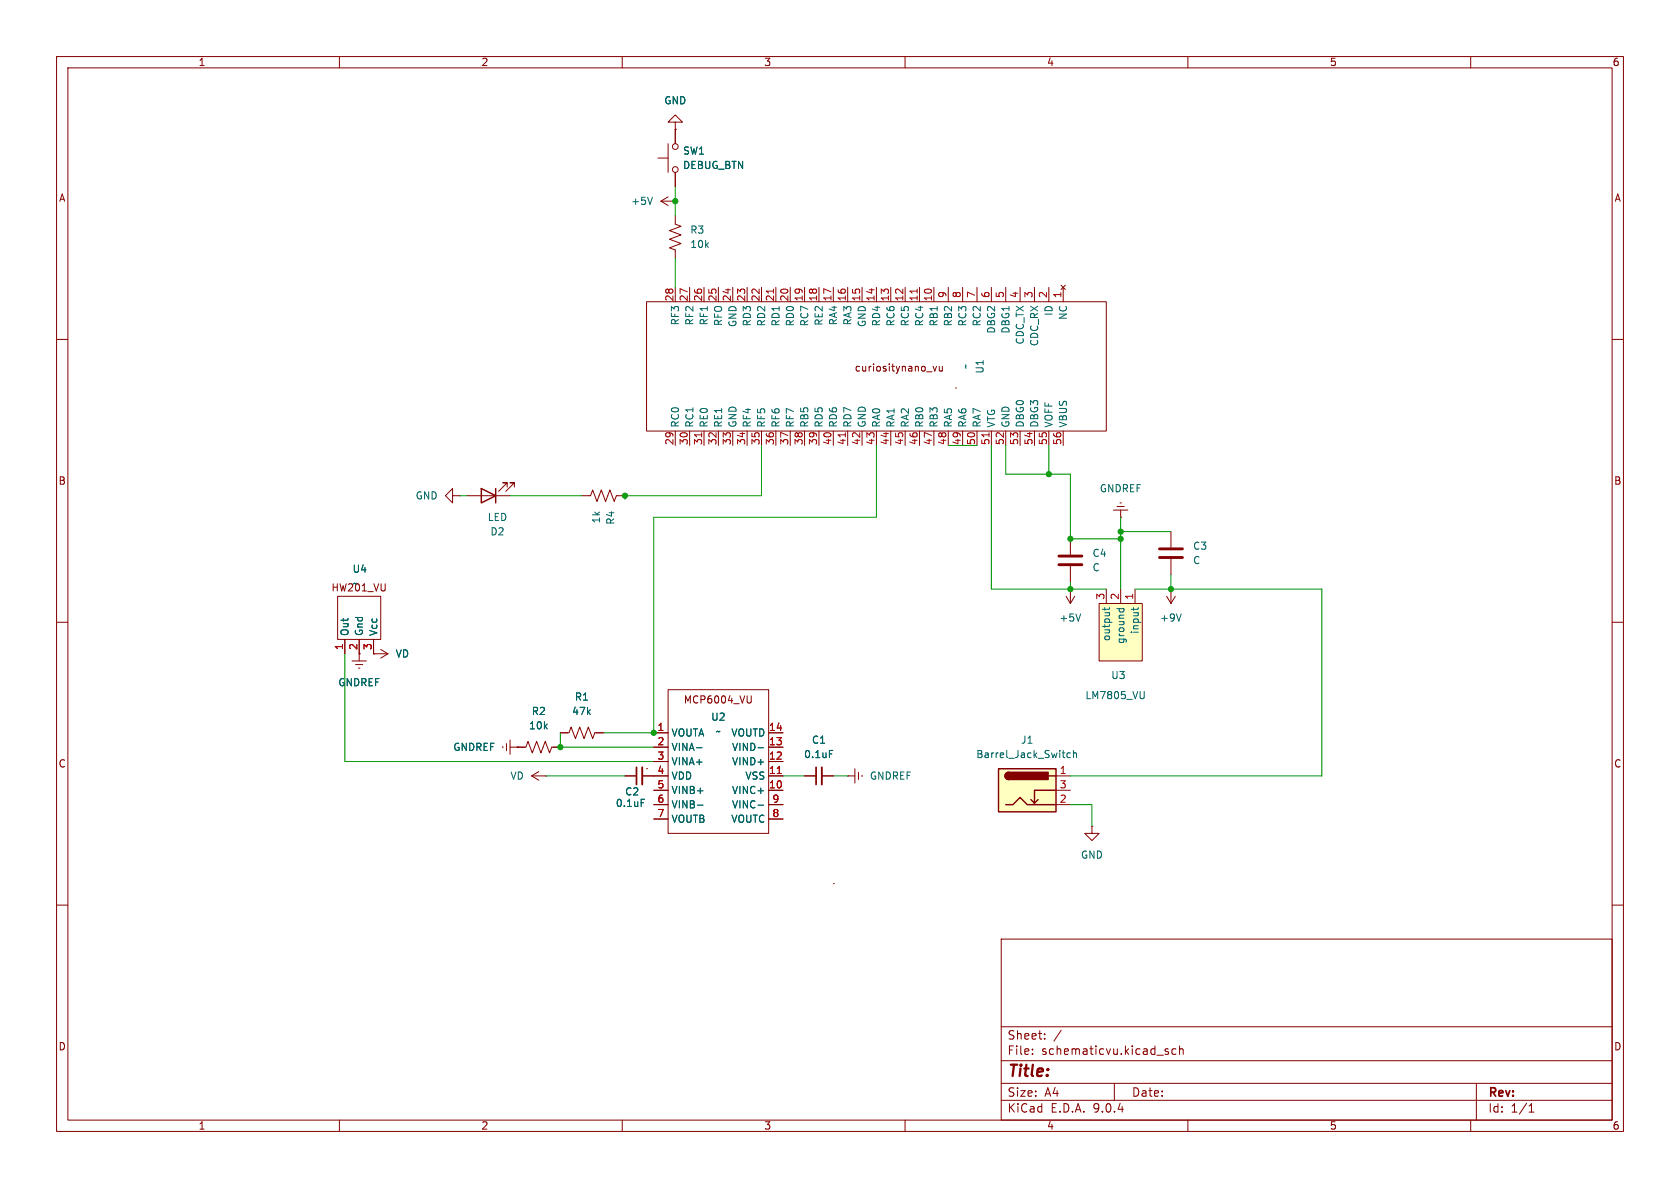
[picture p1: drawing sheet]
<svg xmlns="http://www.w3.org/2000/svg" width="297mm" height="210mm" viewBox="0 0 297 210" stroke-linecap="round" stroke-linejoin="round" font-family="sans-serif">
<g fill="none" stroke="#840000" stroke-width=".18">
<path d="M10 10h277v190h-277zM12 12h273v186h-273zM60 10v2M110 10v2M160 10v2M210 10v2M260 10v2M10 60h2M285 60h2M10 110h2M285 110h2M10 160h2"/>
<path d="M177 166h108v32h-108zM285 160h2M60 198v2M110 198v2M160 198v2M177 194.5h108M177 191.5h108M177 187.5h108M177 181.5h108M182.5 186.3v.1M182.5 185.5v.1M184.7 183.6v.1"/>
<path d="M184.7 182.8v.1M187.6 182.1l-1.3 2M197 191.5v3M206 185.8l.5 .2 .1 .1-.1 .2-.4 .1M206 185.5h.5M207.9 185.5l-.4-.1-.3 .3v.4l.1 .2h.6M208.5 185.5l.2-.1 .4 .1 .1 .9M208.5 184.9v1.5M210 198v2M260 198v2M261 191.5v6.5M270.3 196.6h.9"/>
<path d="M270.3 195.5l.4-.4v1.5"/>
</g>
<path d="M194.3 106.7h7.6v10.1h-7.6z" fill="#ffffc2"/>
<g fill="none" stroke="#840000" stroke-width=".18">
<path d="M102.9 87.6h1.5l.4-1 .7 2 .8-2 .8 2 .7-2 .8 2 .4-1h1.5M194.3 106.7h7.6v10.1h-7.6zM195.6 104.1v2.6M198.1 104.1v2.6M200.7 104.1v2.6M114.3 135.9h.1M115.6 129.5h2.5M115.6 132.1h2.5M115.6 134.6h2.5M115.6 137.2h2.5M115.6 139.7h2.5M118.1 121.9h17.8v25.4h-17.8z"/>
<path d="M132.8 123v1l-.2 .3M135.9 129.5h2.5M135.9 132.1h2.5M135.9 134.6h2.5M135.9 137.2h2.5M135.9 139.7h2.5M149.9 137.2h.1M149.9 137.2h1.2M151.1 135.9v2.5M151.8 136.5v1.3M152.4 137v.3M115.6 142.2h2.5"/>
<path d="M115.6 144.8h2.5M135.9 142.2h2.5M135.9 144.8h2.5M147.3 156.2h.1"/>
</g>
<path d="M195.3 107.4v.5M196.2 107.4l-.2 .3h-1.1M197.4 107.6h1.3M197.9 107.6v.4M198.6 107.6l.1 .4M200.4 107.4v.5M201.2 107.4l-.1 .3h-1.1M123.1 132.2h1M134 132.2h1M202.3 122.2v1.1l-.3 .2M123.3 142.3h1M134 142.3h1" fill="none" stroke="#006464" stroke-width=".18"/>
<path d="M137.4 136.7h.7" fill="none" stroke="#a90000" stroke-width=".18"/>
<path d="M176.5 135.9h10.2v7.6h-10.2z" fill="#ffffc2"/>
<path d="M85.1 86.4l2.5 1.2-2.5 1.3zM87.6 86.4v2.5M176.5 135.9h10.2v7.6h-10.2zM178.3 136.5a.64 .64 0 0 0-.6 .7 .64 .64 0 0 0 .6 .6M185.4 137.2h1.3M186.7 139.7h-3.8v2.3l-.7-.6M177.8 142.2h1.3l1.2-1.2 1.3 1.2h5.1M183.5 141.4l-.6 .6" fill="none" stroke="#840000" stroke-width=".25"/>
<g fill="#840000" stroke="#840000" stroke-width=".25">
<path d="M177.9 136.7l.4-.2v1.3a.63 .63 0 0 1-.6-.4 .63 .63 0 0 1 .2-.7z"/>
<path d="M178.3 136.5h7v1.3h-7z"/>
</g>
<g fill="none" stroke="#840000" stroke-width=".18">
<path d="M116.3 27.9h1.8M116.8 35.6l1.3 .7M116.8 35.6h2.6M118.1 34.8l-1.3 .8M118.1 25.4v5.1M119.4 35.6h.1M119.4 38.1v1.5l1 .4-2 .8 2 .7-2 .8 2 .8-2 .7 1 .4v1.5M119.4 21.6h1.2l-1.2-1.3-1.3 1.3h1.3v1.3M119.4 22.9h.1M119.4 22.9v2.5M119.4 30.5v2.5M114.3 53.3h81.3v22.9h-81.3z"/>
<path d="M119.4 50.8v2.5M121.9 50.8v2.5M124.5 50.8v2.5M127 50.8v2.5M129.5 50.8v2.5M132.1 50.8v2.5M134.6 50.8v2.5M137.2 50.8v2.5M139.7 50.8v2.5M142.2 50.8v2.5M144.8 50.8v2.5M147.3 50.8v2.5"/>
<path d="M149.9 50.8v2.5M152.4 50.8v2.5M154.9 50.8v2.5M157.5 50.8v2.5M160 50.8v2.5M162.6 50.8v2.5M165.1 50.8v2.5M167.6 50.8v2.5M170.2 50.8v2.5M172.7 50.8v2.5M175.3 50.8v2.5M177.8 50.8v2.5"/>
<path d="M180.3 50.8v2.5M182.9 50.8v2.5M185.4 50.8v2.5M187.6 50.4l.7 .8M188 50.8v2.5M188.3 50.4l-.7 .8M119.4 76.2v2.5M121.9 76.2v2.5M124.5 76.2v2.5M127 76.2v2.5M129.5 76.2v2.5M132.1 76.2v2.5"/>
<path d="M134.6 76.2v2.5M137.2 76.2v2.5M139.7 76.2v2.5M142.2 76.2v2.5M144.8 76.2v2.5M147.3 76.2v2.5M149.9 76.2v2.5M152.4 76.2v2.5M154.9 76.2v2.5M157.5 76.2v2.5M160 76.2v2.5M162.6 76.2v2.5"/>
<path d="M165 64.8l.3 .8 .3-.8M165.1 76.2v2.5M166 64.8l.1 .7 .3 .1 .2-.1M166.6 64.8v.8M167.6 76.2v2.5M168.9 68.6h.1M170.2 76.2v2.5M172.7 76.2v2.5M175.3 76.2v2.5M177.8 76.2v2.5M180.3 76.2v2.5M182.9 76.2v2.5"/>
<path d="M185.4 76.2v2.5M188 76.2v2.5M80 87.6v-1.2l-1.3 1.2 1.3 1.3v-1.3h1.3M81.3 87.6h.1M82.5 87.6h7.7M89.7 86.1v-.8h-.8h.8l-1.6 1.6M90.9 86.1v-.8h-.7h.7l-1.5 1.6M189.2 95.3v2.7M196.8 90.2h2.6M197.5 89.5h1.3M198 88.9h.2M198.1 91.4h.1"/>
<path d="M198.1 90.2v1.2M207 94v2.8M207 98.8v2.8M59.7 105.4h7.6v7.6h-7.6zM61 113v2.6M62.2 116.8h2.6M62.9 117.5h1.2M63.4 118.1h.2M63.5 113v3.8M66 115.6h.1M66 115.6h2.6M66 113v2.6"/>
<path d="M67.3 114.8l1.3 .8M68.6 115.6l-1.3 .7M188.5 105.4l.7 1.3M189.2 104.1h.1M189.2 100.1v2.8M189.2 104.1v2.6M190 105.4l-.8 1.3M206.2 105.4l.8 1.3M207 104.1h.1M207 104.1v2.6M207.8 105.4l-.8 1.3M88.9 132v.2"/>
<path d="M89.5 131.4v1.3M90.2 132.1h2.8l.3-1 .8 2 .8-2 .7 2 .8-2 .8 2 .3-1h1.6M90.2 130.8v2.6M91.4 132.1h.1M94 137.2h2.5M94 137.2l1.2 .7M95.2 136.4l-1.2 .8M96.5 137.2h.1M99.1 129.5h1.5l.4-1 .7 2.1 .8-2.1 .8 2.1 .7-2.1 .8 2.1 .4-1.1h1.5M110.5 137.2h2M113.5 137.2h4.6M115.6 139.7h2.5"/>
<path d="M115.6 132.1h2.5M115.6 129.5h2.5M115.6 134.6h2.5M135.9 137.2h2.5M135.9 139.7h2.5M135.9 132.1h2.5M135.9 129.5h2.5M135.9 134.6h2.5M142.2 137.2h2.1M145.3 137.2h2M186.7 137.2h2.5M186.7 139.7h2.5"/>
<path d="M115.6 142.2h2.5M115.6 144.8h2.5M135.9 142.2h2.5M135.9 144.8h2.5M186.7 142.2h2.5M193 146.1v1.2h1.3l-1.3 1.3-1.2-1.3h1.2M193 146.1h.1"/>
<circle cx="119.4" cy="30" r=".51"/>
<circle cx="119.4" cy="25.9" r=".51"/>
</g>
<path d="M115.3 34.9l-.4 1.2M191 108.5l-.4 1.3M208.8 108.5l-.4 1.3M123.1 132.2h1M134 132.2h1M146.6 132.7h.6M189.2 133.1h-.3l-.3 .2 .1 .6h.5M189.8 133.2l.2-.1h.3v.8M189.8 132.7v1.2M113.4 141.3h.6M123.3 142.3h1M134 142.3h1" fill="none" stroke="#006464" stroke-width=".18"/>
<path d="M112.5 135.6v3.1M144.3 135.6v3.1" fill="none" stroke="#840000" stroke-width=".3"/>
<path d="M113.5 135.6v3.1M145.3 135.6v3.1" fill="none" stroke="#840000" stroke-width=".33"/>
<path d="M187.2 98.3h4.1M187.2 99.8h4.1M205 97h4M205 98.6h4" fill="none" stroke="#840000" stroke-width=".51"/>
<path d="M136.7 51.1v.7M162.1 51.1v.7M124 76.5v.7M149.4 76.5v.7M174.8 76.5v.7M137.4 136.7h.7" fill="none" stroke="#a90000" stroke-width=".18"/>
<g fill="none" stroke="#009600" stroke-width=".18">
<path d="M119.4 33v5.1M119.4 45.7v5.1M134.6 78.7v8.9h-24.1v.7M154.9 78.7v12.7h-39.3v38.1h-8.9M167.6 78.7h5.1M175.3 78.7v25.4h20.3M177.8 78.7v5.1h11.4v11.5h8.9M185.4 78.7v5.1M81.3 87.6h1.2M90.2 87.6h12.7M198.1 91.4v12.7M198.1 94h8.9"/>
<path d="M61 115.6v19h54.6M189.2 102.9v1.2M200.7 104.1h33v33.1h-44.5M207 101.6v2.5M96.5 137.2h14M99.1 129.5v2.6h16.5M138.4 137.2h3.8M147.3 137.2h2.6M189.2 142.2h3.8v3.9"/>
</g>
<g fill="#009600" stroke="#009600" stroke-width=".18">
<circle cx="189.2" cy="104.1" r=".46"/>
<circle cx="185.4" cy="83.8" r=".46"/>
<circle cx="207" cy="104.1" r=".46"/>
<circle cx="198.1" cy="94" r=".46"/>
<circle cx="198.1" cy="95.3" r=".46"/>
<circle cx="119.4" cy="35.6" r=".46"/>
<circle cx="110.5" cy="87.6" r=".46"/>
<circle cx="99.1" cy="132.1" r=".46"/>
<circle cx="115.6" cy="129.5" r=".46"/>
<circle cx="189.2" cy="95.3" r=".46"/>
</g>
<text font-size="2.8" fill="#840000" x="178" y="190.9">Title:</text>
<g font-size="2.1" fill="#840000">
<text x="178" y="184">Sheet:</text>
<text x="178" y="186.7">File:</text>
<text x="184.1" y="186.7">schematicvu.kicad_sch</text>
<text x="178" y="196.9">KiCad</text>
<text x="178" y="194.1">Size:</text>
<text x="184.7" y="194.1">A4</text>
<text x="185.7" y="196.9">E.D.A.</text>
<text x="193.3" y="196.9">9.0.4</text>
<text x="200" y="194.1">Date:</text>
<text x="263" y="194.3">Rev:</text>
<text x="263" y="196.9">Id:</text>
<text x="267.1" y="196.9">1/1</text>
</g>
<g font-size="1.8" fill="#840000">
<text x="35" y="11.9">1</text>
<text x="85" y="11.9">2</text>
<text x="135" y="11.9">3</text>
<text x="185" y="11.9">4</text>
<text x="235" y="11.9">5</text>
<text x="285" y="11.9">6</text>
<text x="10.3" y="35.9">A</text>
<text x="285.3" y="35.9">A</text>
<text x="151" y="65.9">curiositynano_vu</text>
<text x="10.3" y="85.9">B</text>
<text x="285.3" y="85.9">B</text>
<text x="58.5" y="104.7">HW201_VU</text>
<text x="120.8" y="124.6">MCP6004_VU</text>
<text x="10.3" y="135.9">C</text>
<text x="285.3" y="135.9">C</text>
<text x="10.3" y="185.9">D</text>
<text x="285.3" y="185.9">D</text>
<text x="35" y="199.9">1</text>
<text x="85" y="199.9">2</text>
<text x="135" y="199.9">3</text>
<text x="185" y="199.9">4</text>
<text x="235" y="199.9">5</text>
<text x="285" y="199.9">6</text>
</g>
<g font-size="1.8" fill="#006464">
<text x="117.3" y="18.6">GND</text>
<text x="120.7" y="27.5">SW1</text>
<text x="120.7" y="30.1">DEBUG_BTN</text>
<text x="111.5" y="36.4">+5V</text>
<text x="121.9" y="41.5">R3</text>
<text x="121.9" y="44">10k</text>
<text x="120.2" y="57.6" transform="rotate(-90 120.2 57.6)">RF3</text>
<text x="122.8" y="57.6" transform="rotate(-90 122.8 57.6)">RF2</text>
<text x="125.3" y="57.6" transform="rotate(-90 125.3 57.6)">RF1</text>
<text x="127.9" y="57.7" transform="rotate(-90 127.9 57.7)">RFO</text>
<text x="130.4" y="57.9" transform="rotate(-90 130.4 57.9)">GND</text>
<text x="132.9" y="57.8" transform="rotate(-90 132.9 57.8)">RD3</text>
<text x="135.5" y="57.8" transform="rotate(-90 135.5 57.8)">RD2</text>
<text x="138" y="57.8" transform="rotate(-90 138 57.8)">RD1</text>
<text x="140.6" y="57.8" transform="rotate(-90 140.6 57.8)">RD0</text>
<text x="143.1" y="57.8" transform="rotate(-90 143.1 57.8)">RC7</text>
<text x="145.6" y="57.7" transform="rotate(-90 145.6 57.7)">RE2</text>
<text x="148.2" y="57.6" transform="rotate(-90 148.2 57.6)">RA4</text>
<text x="150.7" y="57.6" transform="rotate(-90 150.7 57.6)">RA3</text>
<text x="153.3" y="57.9" transform="rotate(-90 153.3 57.9)">GND</text>
<text x="155.8" y="57.8" transform="rotate(-90 155.8 57.8)">RD4</text>
<text x="158.3" y="57.8" transform="rotate(-90 158.3 57.8)">RC6</text>
<text x="160.9" y="57.8" transform="rotate(-90 160.9 57.8)">RC5</text>
<text x="163.4" y="57.8" transform="rotate(-90 163.4 57.8)">RC4</text>
<text x="166" y="57.8" transform="rotate(-90 166 57.8)">RB1</text>
<text x="168.5" y="57.8" transform="rotate(-90 168.5 57.8)">RB2</text>
<text x="171" y="57.8" transform="rotate(-90 171 57.8)">RC3</text>
<text x="173.6" y="57.8" transform="rotate(-90 173.6 57.8)">RC2</text>
<text x="176.1" y="59.1" transform="rotate(-90 176.1 59.1)">DBG2</text>
<text x="178.7" y="59.1" transform="rotate(-90 178.7 59.1)">DBG1</text>
<text x="186.3" y="55.9" transform="rotate(-90 186.3 55.9)">ID</text>
<text x="188.8" y="56.7" transform="rotate(-90 188.8 56.7)">NC</text>
<text x="171.6" y="65.3" transform="rotate(-90 171.6 65.3)">~</text>
<text x="181.2" y="61" transform="rotate(-90 181.2 61)">CDC_TX</text>
<text x="183.7" y="61.3" transform="rotate(-90 183.7 61.3)">CDC_RX</text>
<text x="174.1" y="66.1" transform="rotate(-90 174.1 66.1)">U1</text>
<text x="120.2" y="75.7" transform="rotate(-90 120.2 75.7)">RC0</text>
<text x="122.8" y="75.7" transform="rotate(-90 122.8 75.7)">RC1</text>
<text x="125.3" y="75.7" transform="rotate(-90 125.3 75.7)">RE0</text>
<text x="127.9" y="75.7" transform="rotate(-90 127.9 75.7)">RE1</text>
<text x="130.4" y="75.7" transform="rotate(-90 130.4 75.7)">GND</text>
<text x="132.9" y="75.7" transform="rotate(-90 132.9 75.7)">RF4</text>
<text x="135.5" y="75.7" transform="rotate(-90 135.5 75.7)">RF5</text>
<text x="138" y="75.7" transform="rotate(-90 138 75.7)">RF6</text>
<text x="140.6" y="75.7" transform="rotate(-90 140.6 75.7)">RF7</text>
<text x="143.1" y="75.7" transform="rotate(-90 143.1 75.7)">RB5</text>
<text x="145.6" y="75.7" transform="rotate(-90 145.6 75.7)">RD5</text>
<text x="148.2" y="75.7" transform="rotate(-90 148.2 75.7)">RD6</text>
<text x="150.7" y="75.7" transform="rotate(-90 150.7 75.7)">RD7</text>
<text x="153.3" y="75.7" transform="rotate(-90 153.3 75.7)">GND</text>
<text x="155.8" y="75.7" transform="rotate(-90 155.8 75.7)">RA0</text>
<text x="158.3" y="75.7" transform="rotate(-90 158.3 75.7)">RA1</text>
<text x="160.9" y="75.7" transform="rotate(-90 160.9 75.7)">RA2</text>
<text x="163.4" y="75.7" transform="rotate(-90 163.4 75.7)">RB0</text>
<text x="166" y="75.7" transform="rotate(-90 166 75.7)">RB3</text>
<text x="168.5" y="75.7" transform="rotate(-90 168.5 75.7)">RA5</text>
<text x="171" y="75.7" transform="rotate(-90 171 75.7)">RA6</text>
<text x="173.6" y="75.7" transform="rotate(-90 173.6 75.7)">RA7</text>
<text x="176.1" y="75.7" transform="rotate(-90 176.1 75.7)">VTG</text>
<text x="178.7" y="75.7" transform="rotate(-90 178.7 75.7)">GND</text>
<text x="181.2" y="75.7" transform="rotate(-90 181.2 75.7)">DBG0</text>
<text x="183.7" y="75.7" transform="rotate(-90 183.7 75.7)">DBG3</text>
<text x="186.3" y="75.7" transform="rotate(-90 186.3 75.7)">VOFF</text>
<text x="188.8" y="75.7" transform="rotate(-90 188.8 75.7)">VBUS</text>
<text x="73.4" y="88.5">GND</text>
<text x="194.3" y="87.2">GNDREF</text>
<text x="86.1" y="92.3">LED</text>
<text x="86.6" y="94.8">D2</text>
<text x="106.3" y="92.6" transform="rotate(-90 106.3 92.6)">1k</text>
<text x="108.8" y="92.9" transform="rotate(-90 108.8 92.9)">R4</text>
<text x="62.2" y="101.4">U4</text>
<text x="193" y="98.7">C4</text>
<text x="193" y="101.2">C</text>
<text x="210.8" y="97.4">C3</text>
<text x="210.8" y="99.9">C</text>
<text x="62.2" y="104">~</text>
<text x="61.8" y="112.5" transform="rotate(-90 61.8 112.5)">Out</text>
<text x="64.4" y="112.5" transform="rotate(-90 64.4 112.5)">Gnd</text>
<text x="66.9" y="112.5" transform="rotate(-90 66.9 112.5)">Vcc</text>
<text x="187.2" y="110.1">+5V</text>
<text x="196.4" y="113.4" transform="rotate(-90 196.4 113.4)">output</text>
<text x="199" y="113.9" transform="rotate(-90 199 113.9)">ground</text>
<text x="201.5" y="112.2" transform="rotate(-90 201.5 112.2)">input</text>
<text x="205" y="110.1">+9V</text>
<text x="69.9" y="116.4">VD</text>
<text x="59.7" y="121.5">GNDREF</text>
<text x="101.5" y="124.1">R1</text>
<text x="191.8" y="123.8">LM7805_VU</text>
<text x="196.4" y="120.2">U3</text>
<text x="93.4" y="129.1">10k</text>
<text x="93.9" y="126.6">R2</text>
<text x="101" y="126.6">47k</text>
<text x="118.6" y="130.4">VOUTA</text>
<text x="125.6" y="127.6">U2</text>
<text x="126.4" y="130.1">~</text>
<text x="129.2" y="130.4">VOUTD</text>
<text x="143.4" y="131.7">C1</text>
<text x="180.4" y="131.7">J1</text>
<text x="80" y="132.9">GNDREF</text>
<text x="118.6" y="132.9">VINA-</text>
<text x="118.6" y="135.5">VINA+</text>
<text x="129.3" y="132.9">VIND-</text>
<text x="129.3" y="135.5">VIND+</text>
<text x="142.1" y="134.2">0.1uF</text>
<text x="172.5" y="134.2">Barrel_Jack_Switch</text>
<text x="90.1" y="138">VD</text>
<text x="108.8" y="142.8">0.1uF</text>
<text x="110.4" y="140.8">C2</text>
<text x="118.6" y="138">VDD</text>
<text x="118.6" y="140.6">VINB+</text>
<text x="118.6" y="143.1">VINB-</text>
<text x="129.3" y="140.6">VINC+</text>
<text x="129.3" y="143.1">VINC-</text>
<text x="131.7" y="138">VSS</text>
<text x="153.7" y="138">GNDREF</text>
<text x="118.6" y="145.6">VOUTB</text>
<text x="129.2" y="145.6">VOUTC</text>
<text x="191" y="152">GND</text>
</g>
<g font-size="1.8" fill="#a90000">
<text x="119.1" y="53.4" transform="rotate(-90 119.1 53.4)">28</text>
<text x="121.7" y="53.4" transform="rotate(-90 121.7 53.4)">27</text>
<text x="124.2" y="53.4" transform="rotate(-90 124.2 53.4)">26</text>
<text x="126.7" y="53.4" transform="rotate(-90 126.7 53.4)">25</text>
<text x="129.3" y="53.4" transform="rotate(-90 129.3 53.4)">24</text>
<text x="131.8" y="53.4" transform="rotate(-90 131.8 53.4)">23</text>
<text x="134.4" y="53.4" transform="rotate(-90 134.4 53.4)">22</text>
<text x="136.9" y="53.4" transform="rotate(-90 136.9 53.4)">21</text>
<text x="139.4" y="53.4" transform="rotate(-90 139.4 53.4)">20</text>
<text x="142" y="53.4" transform="rotate(-90 142 53.4)">19</text>
<text x="144.5" y="53.4" transform="rotate(-90 144.5 53.4)">18</text>
<text x="147.1" y="53.4" transform="rotate(-90 147.1 53.4)">17</text>
<text x="149.6" y="53.4" transform="rotate(-90 149.6 53.4)">16</text>
<text x="152.1" y="53.4" transform="rotate(-90 152.1 53.4)">15</text>
<text x="154.7" y="53.4" transform="rotate(-90 154.7 53.4)">14</text>
<text x="157.2" y="53.4" transform="rotate(-90 157.2 53.4)">13</text>
<text x="159.8" y="53.4" transform="rotate(-90 159.8 53.4)">12</text>
<text x="162.3" y="53.4" transform="rotate(-90 162.3 53.4)">11</text>
<text x="164.8" y="53.4" transform="rotate(-90 164.8 53.4)">10</text>
<text x="167.4" y="52.8" transform="rotate(-90 167.4 52.8)">9</text>
<text x="169.9" y="52.8" transform="rotate(-90 169.9 52.8)">8</text>
<text x="172.5" y="52.8" transform="rotate(-90 172.5 52.8)">7</text>
<text x="175" y="52.8" transform="rotate(-90 175 52.8)">6</text>
<text x="177.5" y="52.8" transform="rotate(-90 177.5 52.8)">5</text>
<text x="180.1" y="52.8" transform="rotate(-90 180.1 52.8)">4</text>
<text x="182.6" y="52.8" transform="rotate(-90 182.6 52.8)">3</text>
<text x="185.2" y="52.8" transform="rotate(-90 185.2 52.8)">2</text>
<text x="187.7" y="52.8" transform="rotate(-90 187.7 52.8)">1</text>
<text x="119.1" y="78.8" transform="rotate(-90 119.1 78.8)">29</text>
<text x="121.7" y="78.8" transform="rotate(-90 121.7 78.8)">30</text>
<text x="124.2" y="78.8" transform="rotate(-90 124.2 78.8)">31</text>
<text x="126.7" y="78.8" transform="rotate(-90 126.7 78.8)">32</text>
<text x="129.3" y="78.8" transform="rotate(-90 129.3 78.8)">33</text>
<text x="131.8" y="78.8" transform="rotate(-90 131.8 78.8)">34</text>
<text x="134.4" y="78.8" transform="rotate(-90 134.4 78.8)">35</text>
<text x="136.9" y="78.8" transform="rotate(-90 136.9 78.8)">36</text>
<text x="139.4" y="78.8" transform="rotate(-90 139.4 78.8)">37</text>
<text x="142" y="78.8" transform="rotate(-90 142 78.8)">38</text>
<text x="144.5" y="78.8" transform="rotate(-90 144.5 78.8)">39</text>
<text x="147.1" y="78.8" transform="rotate(-90 147.1 78.8)">40</text>
<text x="149.6" y="78.8" transform="rotate(-90 149.6 78.8)">41</text>
<text x="152.1" y="78.8" transform="rotate(-90 152.1 78.8)">42</text>
<text x="154.7" y="78.8" transform="rotate(-90 154.7 78.8)">43</text>
<text x="157.2" y="78.8" transform="rotate(-90 157.2 78.8)">44</text>
<text x="159.8" y="78.8" transform="rotate(-90 159.8 78.8)">45</text>
<text x="162.3" y="78.8" transform="rotate(-90 162.3 78.8)">46</text>
<text x="164.8" y="78.8" transform="rotate(-90 164.8 78.8)">47</text>
<text x="167.4" y="78.8" transform="rotate(-90 167.4 78.8)">48</text>
<text x="169.9" y="78.8" transform="rotate(-90 169.9 78.8)">49</text>
<text x="172.5" y="78.8" transform="rotate(-90 172.5 78.8)">50</text>
<text x="175" y="78.8" transform="rotate(-90 175 78.8)">51</text>
<text x="177.5" y="78.8" transform="rotate(-90 177.5 78.8)">52</text>
<text x="180.1" y="78.8" transform="rotate(-90 180.1 78.8)">53</text>
<text x="182.6" y="78.8" transform="rotate(-90 182.6 78.8)">54</text>
<text x="185.2" y="78.8" transform="rotate(-90 185.2 78.8)">55</text>
<text x="187.7" y="78.8" transform="rotate(-90 187.7 78.8)">56</text>
<text x="195.3" y="106.1" transform="rotate(-90 195.3 106.1)">3</text>
<text x="197.9" y="106.1" transform="rotate(-90 197.9 106.1)">2</text>
<text x="200.4" y="106.1" transform="rotate(-90 200.4 106.1)">1</text>
<text x="60.7" y="115" transform="rotate(-90 60.7 115)">1</text>
<text x="63.2" y="115" transform="rotate(-90 63.2 115)">2</text>
<text x="65.8" y="115" transform="rotate(-90 65.8 115)">3</text>
<text x="116.1" y="129.3">1</text>
<text x="116.1" y="131.8">2</text>
<text x="135.8" y="129.3">14</text>
<text x="135.8" y="131.8">13</text>
<text x="116.1" y="134.4">3</text>
<text x="116.1" y="136.9">4</text>
<text x="135.8" y="134.4">12</text>
<text x="135.8" y="136.9">11</text>
<text x="187.3" y="136.9">1</text>
<text x="116.1" y="139.4">5</text>
<text x="116.1" y="142">6</text>
<text x="135.8" y="139.4">10</text>
<text x="136.5" y="142">9</text>
<text x="187.3" y="139.4">3</text>
<text x="187.3" y="142">2</text>
<text x="116.1" y="144.5">7</text>
<text x="136.5" y="144.5">8</text>
</g>
</svg>
